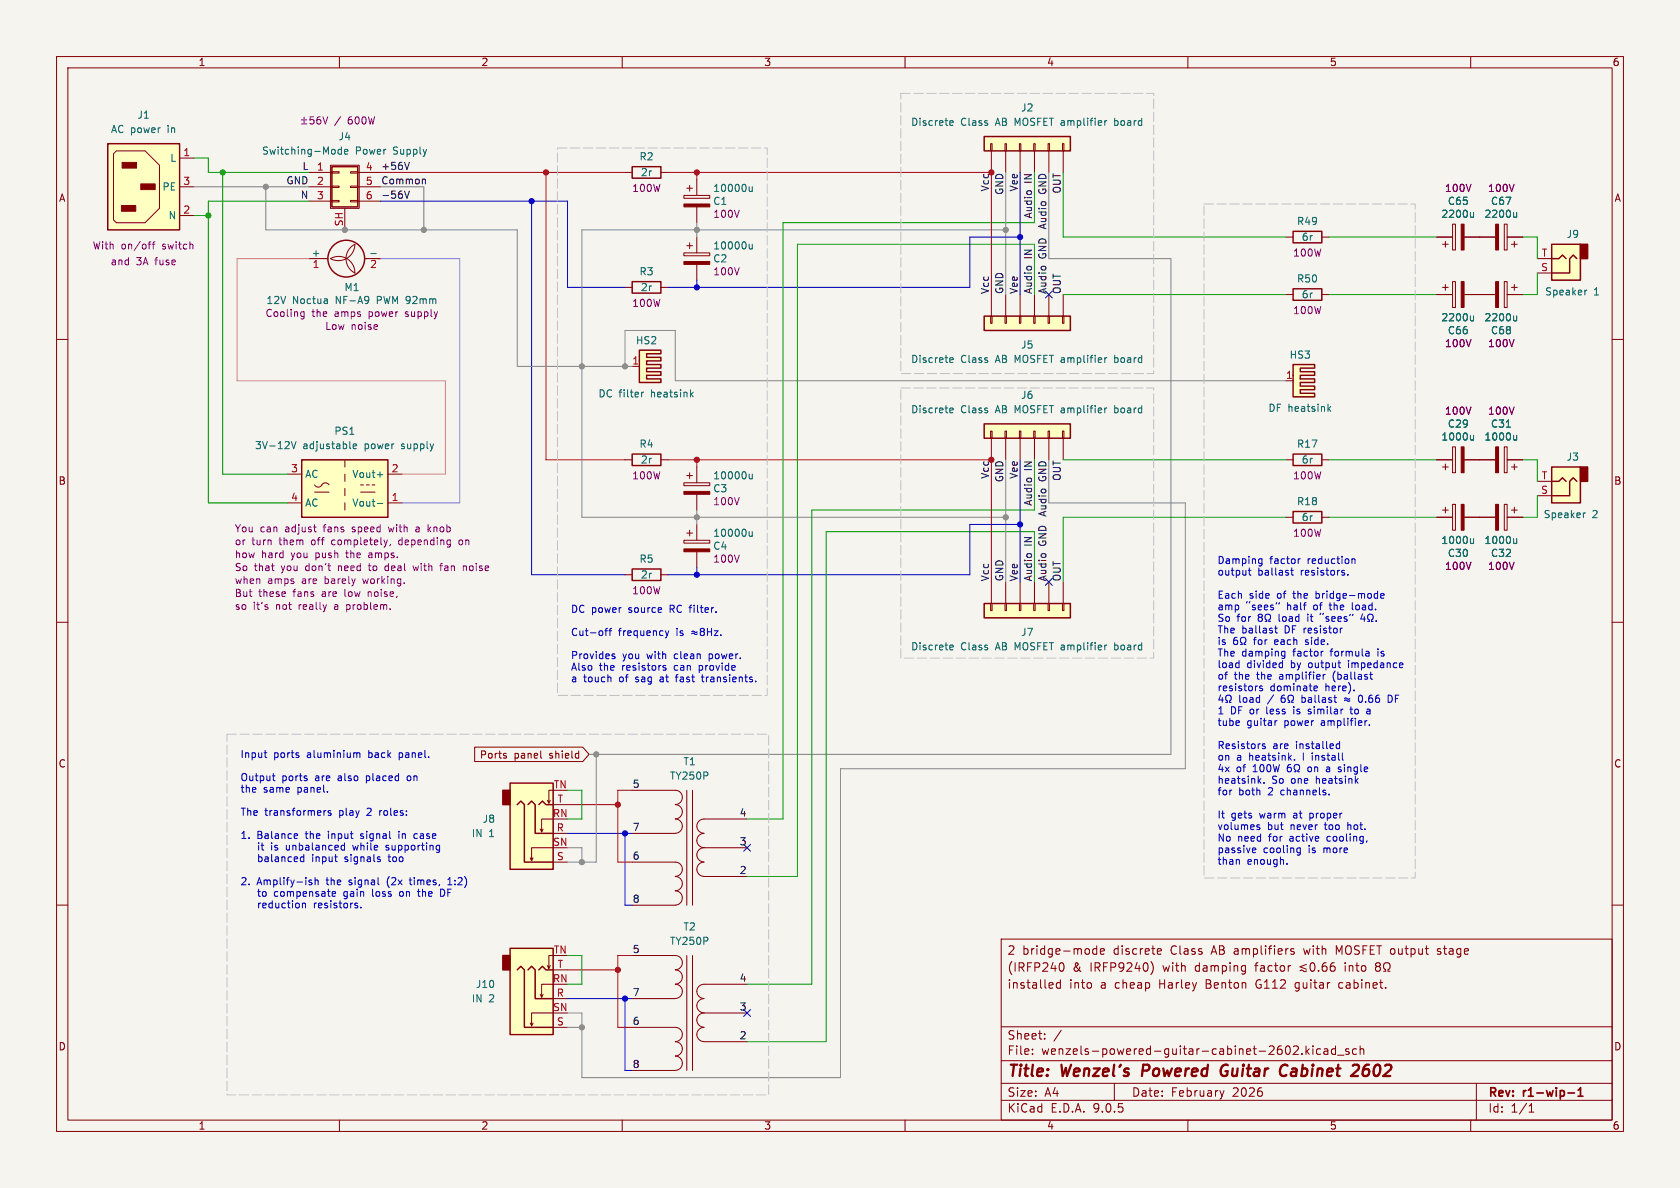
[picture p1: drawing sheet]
<svg xmlns="http://www.w3.org/2000/svg" width="297mm" height="210mm" viewBox="0 0 297 210" stroke-linecap="round" stroke-linejoin="round" font-family="sans-serif">
<path d="M0 0h297v210h-297z" fill="#f5f4ef" stroke="#f5f4ef" stroke-width=".18"/>
<g fill="none" stroke="#840000" stroke-width=".18">
<path d="M10 10h277v190h-277zM12 12h273v186h-273zM60 10v2M110 10v2M160 10v2M210 10v2M260 10v2M10 60h2M285 60h2M10 110h2M285 110h2M10 160h2"/>
<path d="M177 166h108v32h-108zM187.5 173.2v1.5M187.5 173.8l-.5-.1-.3 .3v.4l.2 .2h.6M187.5 170.3l.1-.1a.81 .81 0 0 1 .6 .6 .81 .81 0 0 1-.3 .8h-.4M193.9 167.2v1.5M193.9 167.8l-.4-.1-.3 .3v.4l.1 .2h.6M194.5 168.2l.7-.1v-.3l-.5-.1-.2 .2 .1 .7h.6M203.5 170a1.72 1.72 0 0 1 0 2.3M204.8 167.7l.4 .1 .1 .3-.7 .1M205.2 168.6l-.4 .1M228.7 167.8l-.3-.1-.2 .2v.2l.5 .2v.3h-.5M229 173.8v.8"/>
<path d="M229.8 171.6l.3-.1 .6 .3 .3-.2M231 170.5l-1.2 .4 1.2 .4M231.7 170.3l.3-.1a.81 .81 0 0 1 .5 .6 .81 .81 0 0 1-.3 .8l-.1 .1a.81 .81 0 0 1-.4-1.4zM233.1 171.6v.1M234.5 170.2a.59 .59 0 0 0-.8 .6v.6l.2 .2 .4 .1 .2-.1 .1-.5-.1-.3h-.5l-.3 .3M235.9 170.2a.59 .59 0 0 0-.7 .6v.6l.1 .2 .4 .1 .3-.1v-.5l-.1-.3h-.4l-.3 .3M236.7 168.3l-.5-1.1v1.5M237 173.7l-.3 .3v.4l.3 .3M237.8 170.2v.1M237.8 170.7v1M243.5 170.8l-.3-.2 .3-.4 .4 .1 .1 .2-.3 .3M243.5 170.8l-.3 .3v.5l.3 .1 .4-.1 .1-.2v-.4l-.3-.2"/>
<path d="M243.5 170.8h.2M244.6 171.7h.4v-.3a.64 .64 0 0 1-.4-.9 .64 .64 0 0 1 .9-.2 .69 .69 0 0 1-.1 1.1v.3h.3M254.1 168.6l.4 .1M254.5 167.7l-.3 .1-.1 .1 .1 .2 .3 .1M285 160h2M60 198v2M110 198v2M160 198v2M177 194.5h108M177 191.5h108M177 187.5h108M177 181.5h108"/>
<path d="M182.5 186.3v.1M182.5 185.5v.1M184.7 183.6v.1M184.7 182.8v.1M187.6 182.1l-1.3 2M197 191.5v3M210 198v2M216.4 192.8l-.4 1M228.6 186.4h.9M229.5 185v.5M230.2 186.3v.1M230.9 184.9v1.5"/>
<path d="M231 185.8l.5 .6M231.5 185.4l-.6 .6M232.1 184.9v.1M232.1 185.4v1M233.5 185.5l-.5-.1-.3 .3v.4l.2 .2h.6M234.1 185.5h.6v.9M234.7 185.8h-.5a.29 .29 0 0 0-.2 .3 .29 .29 0 0 0 .2 .3l.5-.1M236.1 185.5l-.4-.1-.3 .3v.4l.1 .2h.6M236.1 184.9v1.5M236.5 186.5h1.1M238.5 185.5l-.4-.1-.2 .2 .1 .2 .5 .2v.3h-.6M239.8 185.5l-.4-.1-.3 .3v.4l.1 .2h.6"/>
<path d="M240.5 185.5l.2-.1 .3 .1 .1 .9M240.5 184.9v1.5M260 198v2M261 191.5v6.5M270.3 196.6h.9M270.5 195.5h-.2M270.7 195.1v1.5"/>
</g>
<path d="M277.2 193.2h1.1M279 193.8h.8M279 192.7l.4-.4v1.5" fill="none" stroke="#840000" stroke-width=".3"/>
<g fill="none" stroke="#840000" stroke-width=".4">
<path d="M187.6 188.2l.3 2 .5-1.4 .2 1.4 .8-2M189.9 189.5l.9-.1v-.4l-.2-.1-.6 .1-.2 .9 .3 .3 .5-.1M191.7 189.1a.49 .49 0 0 1 .9 .1l-.2 1M191.8 188.9l-.2 1.3M193.4 188.9h1l-1.2 1.3h1.1M195 189.5l1-.1-.1-.4-.1-.1-.6 .1-.2 .9 .2 .3 .6-.1M197 188.2l-.2 1.7 .2 .3M198.1 188.2l-.2 .4M199.6 189a.49 .49 0 0 0-.8 .3v.1l.7 .2v.3l-.3 .3-.6-.1M202.1 188.2l-.2 2M216.6 189.4h.4M216.9 188.2a1.13 1.13 0 0 0-1 .7 1.13 1.13 0 0 0 .2 1.2l.2 .1 .5-.1"/>
<path d="M226.8 188.3a.67 .67 0 0 1 .8 .1M227.4 190l-.6 .2M240.1 188.3l.2 .3-.2 .5M241.4 188.3a1.61 1.61 0 0 0-.4 1.8l.6 .1M241.7 189a.66 .66 0 0 0-.8 .4"/>
</g>
<path d="M90.2 167.6h7.6v15.3h-7.6z" fill="#ffffc2"/>
<path d="M88.9 168.9h1.3v2.6h-1.3z" fill="#840000" stroke="#840000" stroke-width=".25"/>
<path d="M228.6 51.1h5.1v2h-5.1zM228.6 90.4h5.1v2.1h-5.1zM90.2 167.6h7.6v15.3h-7.6zM91.4 171.5l.7-.7 .6 .7v10.1h5.1M93.3 171.5l.7-.7 .6 .7v5h3.2M95.2 171.5l.7-.7 .6 .7h1.3" fill="none" stroke="#840000" stroke-width=".25"/>
<g fill="none" stroke="#840000" stroke-width=".18">
<path d="M227.3 52.1h1.3M233.7 52.1h1.2M227.3 91.4h1.3M233.7 91.4h1.2M96 175.8l-.2 .5M97.3 170.7l-.3 .5M97.8 179.1h-3.8v2.3l-.3-.6M97.8 174h-2v2.3l-.3-.5M97.8 168.9h-.8v2.3l-.2-.5M97.8 176.5h2.5M97.8 171.5h2.5M94.2 180.8l-.2 .6"/>
<path d="M97.8 181.6h2.5"/>
</g>
<path d="M58.7 29.5h4.5v7.1h-4.5z" fill="#ffffc2"/>
<g fill="none" stroke="#840000" stroke-width=".18">
<path d="M54.6 30.5h4.1M54.6 33h4.1M54.6 35.6h4.1M58.4 29.2h5.1v7.6h-5.1zM58.7 30.4h1.2v.2h-1.2zM58.7 32.9h1.2v.2h-1.2zM58.7 35.4h1.2v.3h-1.2zM61 36.8v3.8M62 30.4h1.2v.2h-1.2zM62 32.9h1.2v.2h-1.2zM62 35.4h1.2v.3h-1.2zM63.2 30.5h4.1"/>
<path d="M63.2 33h4.1M63.2 35.6h4.1M254 91.4h2.8M255 90.2h1M255.5 89.7v1M256.8 89.2h.5v4.5h-.5zM258.8 91.4h5.6M265.9 89.2h.5v4.5h-.5zM266.4 91.4h2.8M267.2 90.2h1M267.7 89.7v1"/>
</g>
<path d="M58.7 29.5h4.5v7.1h-4.5z" fill="none" stroke="#840000" stroke-width=".25"/>
<path d="M60.4 26v1.2M60.4 26.5l-.4-.1-.2 .2 .1 .6h.5M60.9 26.8l.6-.1-.1-.2-.3-.1-.2 .2 .1 .6h.4M260.5 96l-.2 .1-.3-.1M260.5 95.2v.9M268.1 95.2v.9M268.1 96l-.2 .1-.3-.1" fill="none" stroke="#006464" stroke-width=".18"/>
<path d="M53.3 21.2h.9M53.3 21.9h.9M53.8 20.7v1M55.5 20.6h-.6l-.1 .7 .2-.2 .4 .1 .1 .2v.4l-.2 .1-.5-.1M56.6 20.6l-.4 .1a.86 .86 0 0 0 0 1.2l.5-.1v-.4l-.2-.3-.4 .1-.1 .2M57.1 20.6l.4 1.3 .4-1.3M62.2 20.6l-.4 .1a.86 .86 0 0 0 0 1.2l.4-.1 .1-.4-.3-.3-.3 .1-.1 .2M63 20.7l.1-.1a.68 .68 0 0 1 .4 .7 .68 .68 0 0 1-.4 .6 .84 .84 0 0 1-.1-1.2zM64.1 20.8l.2-.2a.68 .68 0 0 1 .4 .7 .68 .68 0 0 1-.4 .6l-.2-.1-.1-.4zM65.1 20.6l.3 1.3 .3-.9 .2 .9 .3-1.3" fill="none" stroke="#840084" stroke-width=".18"/>
<g fill="#840000" stroke="#840000" stroke-width=".18">
<path d="M264.4 89.2h.5v4.5h-.5z"/>
<path d="M258.3 89.2h.5v4.5h-.5z"/>
</g>
<path d="M174 24.1h15.2v2.6h-15.2z" fill="#ffffc2"/>
<path d="M174 24.1h15.2v2.6h-15.2z" fill="none" stroke="#840000" stroke-width=".25"/>
<path d="M175.1 25.4h.3v1.3h-.3zM175.3 26.7v3.8M177.7 25.4h.2v1.3h-.2zM177.8 26.7v3.8M180.2 25.4h.3v1.3h-.3zM180.3 26.7v3.8M182.8 25.4h.2v1.3h-.2zM182.9 26.7v3.8M185.3 25.4h.2v1.3h-.2zM185.4 26.7v3.8M187.8 25.4h.3v1.3h-.3zM188 26.7v3.8" fill="none" stroke="#840000" stroke-width=".18"/>
<path d="M168 22.1h.5M168 21.4l.3-.1 .2 .3-.6 .1M195.7 21.3l-.4 .3M197.1 20.9v1.3M197.1 22.1l.1 .1M197.2 21.3l-.1 .1" fill="none" stroke="#006464" stroke-width=".18"/>
<path d="M90.2 138.4h7.6v15.3h-7.6z" fill="#ffffc2"/>
<path d="M88.9 139.7h1.3v2.5h-1.3z" fill="#840000" stroke="#840000" stroke-width=".25"/>
<path d="M90.2 138.4h7.6v15.3h-7.6zM91.4 142.2l.7-.6 .6 .6v10.2h5.1M93.3 142.2l.7-.6 .6 .6v5.1h3.2M95.2 142.2l.7-.6 .6 .6h1.3" fill="none" stroke="#840000" stroke-width=".25"/>
<g fill="none" stroke="#840000" stroke-width=".18">
<path d="M120.9 95.5h4.6v.5h-4.6zM121.4 94.2h1M121.9 93.7v1M123.2 92.7v2.8M123.2 97.5v2.8M97.8 139.7h-.8v2.3l-.2-.5M111.8 139.7h7.6a1.25 1.25 0 0 1 1.2 1.3 1.25 1.25 0 0 1-1.2 1.2 1.27 1.27 0 0 1 1.2 1.3 1.27 1.27 0 0 1-1.2 1.3M121.4 139.7v20.3M122.4 139.7v20.3M94.2 151.6l-.2 .5M96 146.6l-.2 .5M97.3 141.5l-.3 .5"/>
<path d="M97.8 149.9h-3.8v2.2l-.3-.5M97.8 144.8h-2v2.3l-.3-.5M97.8 152.4h2.5M97.8 147.3h2.5M97.8 142.2h2.5M111.8 152.4h7.6a1.25 1.25 0 0 1 1.2 1.3 1.25 1.25 0 0 1-1.2 1.2M119.4 144.8a1.25 1.25 0 0 1 1.2 1.2 1.25 1.25 0 0 1-1.2 1.3h-7.6M119.4 154.9a1.25 1.25 0 0 1 1.2 1.3 1.25 1.25 0 0 1-1.2 1.3 1.27 1.27 0 0 1 1.2 1.2 1.27 1.27 0 0 1-1.2 1.3M124.5 154.9h7.6M132.1 144.8h-7.6a1.26 1.26 0 0 0-1.3 1.2 1.26 1.26 0 0 0 1.3 1.3 1.27 1.27 0 0 0-1.3 1.3 1.27 1.27 0 0 0 1.3 1.2M132.1 149.9h-7.6a1.26 1.26 0 0 0-1.3 1.2 1.26 1.26 0 0 0 1.3 1.3 1.27 1.27 0 0 0-1.3 1.3 1.27 1.27 0 0 0 1.3 1.2M111.8 160h7.6"/>
</g>
<path d="M120.9 97h4.6v.5h-4.6z" fill="#840000" stroke="#840000" stroke-width=".18"/>
<path d="M132.4 94l.1 .8h.3l.2-.1M133 94v.8" fill="none" stroke="#006464" stroke-width=".18"/>
<path d="M274.3 43.2h5.1v6.3h-5.1z" fill="#ffffc2"/>
<path d="M279.4 43.2h1.3v2.5h-1.3z" fill="#840000" stroke="#840000" stroke-width=".25"/>
<path d="M111.8 29.5h5v2h-5zM111.8 49.8h5v2h-5zM274.3 43.2h5.1v6.3h-5.1zM274.3 45.7h1.3l.6-.6 .7 .6M278.8 45.7l-.7-.6-.6 .6v2.6h-3.2M111.8 80.3h5v2h-5zM111.8 100.6h5v2h-5z" fill="none" stroke="#840000" stroke-width=".25"/>
<g fill="none" stroke="#840000" stroke-width=".18">
<path d="M110.5 30.5h1.3M116.8 30.5h1.3M120.9 34.5h4.6v.6h-4.6zM121.4 33.3h1M121.9 32.8v1M123.2 31.8v2.7M123.2 36.6v2.8M110.5 50.8h1.3M116.8 50.8h1.3M120.9 44.7h4.6v.5h-4.6zM121.4 43.4h1M121.9 42.9v1"/>
<path d="M123.2 41.9v2.8M123.2 46.7v2.8M271.8 48.3h2.5M271.8 45.7h2.5M110.5 81.3h1.3M116.8 81.3h1.3M120.9 85.3h4.6v.6h-4.6zM121.4 84.1h1M121.9 83.6v1M123.2 82.6v2.7M123.2 87.4v2.8M110.5 101.6h1.3"/>
<path d="M116.8 101.6h1.3M111.8 168.9h7.6a1.25 1.25 0 0 1 1.2 1.3 1.25 1.25 0 0 1-1.2 1.2 1.27 1.27 0 0 1 1.2 1.3 1.27 1.27 0 0 1-1.2 1.3M119.4 174a1.25 1.25 0 0 1 1.2 1.2 1.25 1.25 0 0 1-1.2 1.3h-7.6M121.4 168.9v20.3M122.4 168.9v20.3M132.1 174h-7.6a1.26 1.26 0 0 0-1.3 1.3 1.26 1.26 0 0 0 1.3 1.2 1.27 1.27 0 0 0-1.3 1.3 1.27 1.27 0 0 0 1.3 1.3M132.1 179.1h-7.6a1.26 1.26 0 0 0-1.3 1.2 1.26 1.26 0 0 0 1.3 1.3 1.27 1.27 0 0 0-1.3 1.3 1.27 1.27 0 0 0 1.3 1.2M111.8 181.6h7.6a1.25 1.25 0 0 1 1.2 1.3 1.25 1.25 0 0 1-1.2 1.2M111.8 189.2h7.6M119.4 184.2a1.25 1.25 0 0 1 1.2 1.2 1.25 1.25 0 0 1-1.2 1.3M119.4 186.7a1.25 1.25 0 0 1 1.2 1.2 1.25 1.25 0 0 1-1.2 1.3M124.5 184.2h7.6"/>
</g>
<path d="M132.4 33l.1 .8 .3 .1 .2-.2M133 33v.9M132.4 43.2l.1 .8h.3l.2-.1M133 43.2v.8M280.5 51.3l-.3 .1M132.4 83.8l.1 .8 .3 .1 .2-.2M133 83.8v.9" fill="none" stroke="#006464" stroke-width=".18"/>
<g fill="#840000" stroke="#840000" stroke-width=".18">
<path d="M120.9 46.2h4.6v.5h-4.6z"/>
<path d="M120.9 36.1h4.6v.5h-4.6z"/>
<path d="M120.9 86.9h4.6v.5h-4.6z"/>
</g>
<g fill="#ffffc2">
<path d="M113 61.9h3.8v.6h-2.5v.7h2.5v.6h-2.5v.6l-1.3-.6z"/>
<path d="M113 63.8l1.3 .6h2.5v.7h-2.5v.6h2.5v.6h-2.5v.7h2.5v.6h-3.8z"/>
</g>
<path d="M113 61.9h3.8v.6h-2.5v.7h2.5v.6h-2.5v.6h2.5v.7h-2.5v.6h2.5v.6h-2.5v.7h2.5v.6h-3.8z" fill="none" stroke="#840000" stroke-width=".25"/>
<path d="M111.8 64.8h1.2" fill="none" stroke="#840000" stroke-width=".18"/>
<path d="M113.4 69.3v.9M113.8 69.3l-.4 .3M122.2 69.7l.4 .5M122.6 69.3l-.5 .5" fill="none" stroke="#006464" stroke-width=".18"/>
<path d="M174 55.9h15.2v2.5h-15.2z" fill="#ffffc2"/>
<path d="M174 55.9h15.2v2.5h-15.2z" fill="none" stroke="#840000" stroke-width=".25"/>
<g fill="none" stroke="#840000" stroke-width=".18">
<path d="M265.9 39.6h.5v4.6h-.5zM175.1 55.9h.3v1.3h-.3zM175.3 52.1v3.8M177.7 55.9h.2v1.3h-.2zM177.8 52.1v3.8M180.2 55.9h.3v1.3h-.3zM180.3 52.1v3.8M182.8 55.9h.2v1.3h-.2zM182.9 52.1v3.8M185.3 55.9h.2v1.3h-.2zM185.4 52.1v3.8M187.8 55.9h.3v1.3h-.3z"/>
<path d="M188 52.1v3.8M254 52.1h2.8M255 50.8h1M255.5 50.3v1M256.8 49.8h.5v4.6h-.5zM258.8 52.1h5.6M261.6 41.9h2.8M265.9 49.8h.5v4.6h-.5zM266.4 52.1h2.8M266.4 41.9h2.8M267.2 50.8h1M267.2 43.2h1"/>
<path d="M267.7 42.7v1M267.7 50.3v1"/>
</g>
<path d="M268.1 37.6v.8M268.1 38.3l-.2 .1h-.3M260.5 56.6l-.2 .1h-.3M260.5 55.9v.8M268.1 55.9v.8M268.1 56.6l-.2 .1h-.3M168 64h.5M168 63.3l.3-.1 .2 .3-.6 .2M195.7 63.2l-.4 .3M197.1 62.8v1.3M197.1 64l.1 .1M197.2 63.2l-.1 .1" fill="none" stroke="#006464" stroke-width=".18"/>
<g fill="#840000" stroke="#840000" stroke-width=".18">
<path d="M264.4 49.8h.5v4.6h-.5z"/>
<path d="M258.3 49.8h.5v4.6h-.5z"/>
<path d="M264.4 39.6h.5v4.6h-.5z"/>
</g>
<path d="M274.3 82.6h5.1v6.3h-5.1z" fill="#ffffc2"/>
<path d="M279.4 82.6h1.3v2.5h-1.3z" fill="#840000" stroke="#840000" stroke-width=".25"/>
<path d="M274.3 82.6h5.1v6.3h-5.1zM274.3 85.1h1.3l.6-.6 .7 .6M278.8 85.1l-.7-.6-.6 .6v2.5h-3.2" fill="none" stroke="#840000" stroke-width=".25"/>
<path d="M256.8 79h.5v4.6h-.5zM265.9 79h.5v4.6h-.5zM254 81.3h2.8M255 82.6h1M255.5 82v1.1M258.8 81.3h5.6M266.4 81.3h2.8M267.2 82.6h1M267.7 82v1.1M271.8 87.6h2.5M271.8 85.1h2.5" fill="none" stroke="#840000" stroke-width=".18"/>
<path d="M260.5 76.9v.9M260.5 77.7l-.2 .1-.3-.1M266.3 75.5h.7M268.1 77.7l-.2 .1-.3-.1M268.1 76.9v.9M280.3 90.7l-.3 .1" fill="none" stroke="#006464" stroke-width=".18"/>
<g fill="#840000" stroke="#840000" stroke-width=".18">
<path d="M258.3 79h.5v4.6h-.5z"/>
<path d="M264.4 79h.5v4.6h-.5z"/>
</g>
<g fill="#ffffc2">
<path d="M19 25.4h12.7v15.2h-12.7z"/>
<path d="M20.1 27.2l.5-.5h5.1l2.5 2.5v7.6l-2.5 2.6h-5.1l-.5-.5z"/>
</g>
<g fill="none" stroke="#840000" stroke-width=".25">
<path d="M19 25.4h12.7v15.2h-12.7z"/>
<circle cx="61.2" cy="45.7" r="3.3"/>
</g>
<path d="M20.1 27.2l.5-.5h5.1l2.5 2.5v7.6l-2.5 2.6h-5.1l-.5-.5zM31.7 27.9h2.6M31.7 33h2.6M31.7 38.1h2.6M256.8 39.6h.5v4.6h-.5zM54.6 45.7h3.4M62.7 48.3a2.86 2.86 0 0 0-4.3-2.6 2.92 2.92 0 0 0 4.3-2.5 2.84 2.84 0 0 0-1.5 2.5 2.84 2.84 0 0 0 1.5 2.6M64.5 45.7h2.8M254 41.9h2.8M255 43.2h1M255.5 42.7v1M258.8 41.9h2.8" fill="none" stroke="#840000" stroke-width=".18"/>
<g fill="#840000" stroke="#840000" stroke-width=".18">
<path d="M21.5 36.3h2.5v1h-2.5z"/>
<path d="M21.6 28.7h2.5v1h-2.5z"/>
<path d="M24.9 32.5h2.5v1h-2.5z"/>
<path d="M258.3 39.6h.5v4.6h-.5z"/>
</g>
<path d="M26.2 43.2h.5M26.7 42.7l-.3 .2M26.9 43.2h.5M27.4 42.7l-.3 .2v1.1M53.3 55.9h.5M53.3 55.2h.5M53.8 55.1v1l-.2 .2-.3 .1" fill="none" stroke="#840084" stroke-width=".18"/>
<path d="M260.5 37.6v.8M260.5 38.3l-.2 .1h-.3M57.8 52.9l.1 .8M57.9 53.6l-.1 .1M57.9 53.1l-.1 .1M65.1 52.5a1.07 1.07 0 0 1-.1 1M65.2 52.9l-.1 .2M65.6 44.8h.9" fill="none" stroke="#006464" stroke-width=".18"/>
<path d="M53.3 81.3h15.3v10.1h-15.3z" fill="#ffffc2"/>
<path d="M53.3 81.3h15.3v10.1h-15.3z" fill="none" stroke="#840000" stroke-width=".25"/>
<g fill="none" stroke="#840000" stroke-width=".18">
<path d="M50.8 83.8h2.5M50.8 88.9h2.5M55.6 85.7a.8 .8 0 0 0 .8 .4 .8 .8 0 0 0 .7-.6 .73 .73 0 0 1 1.1 .2M55.6 87h2.6M61 81.3v1.3M61 83.8v1.3M61 86.4v1.2M61 88.9v1.3M63.8 87h2.5M63.8 85.7h.5M64.8 85.7h.5M65.8 85.7h.5"/>
<path d="M68.6 83.8h2.5M68.6 88.9h2.5"/>
</g>
<path d="M51.5 78l.4 1.3 .4-1.3M62.4 78.9l.6-.1v-.3h-.4l-.2 .2 .1 .6h.5M66.7 83.9h1M66.7 89h1" fill="none" stroke="#006464" stroke-width=".18"/>
<g fill="none" stroke="#840084" stroke-width=".18">
<path d="M54.6 99.6v1.3M55.4 93.2h.5M55.8 94h.1M58.1 99.6v1.1l.3 .2M65.3 99.6v1.2M65.3 97.7l-.1 .1M65.3 98.1l-.1 .2 .1 .3M68.7 93.2l.2 .8M69 96.2l-.1 .3M70.6 95.5l-.1 .2 .1 .5M73.9 93.2h-.3M74 93.5h-.3l-.2 .2 .1 .3h.4"/>
<path d="M75.8 93.5l.4 .5M76.2 93.2l-.5 .5M78.2 99.6l-.3 .2v1.1M81.5 95.5h-.3l-.1 .2 .1 .5 .3 .1M45 106.5v.1M45 106.9v.8M45.4 106.9h.5M45.6 106.5v1l.3 .2M46.4 106.5l-.2 .2M47.3 106.9h-.3l-.2 .2 .1 .1 .4 .2v.3h-.5M54.6 100.1l-.3-.1-.3 .3 .2 .5h.4M55.2 100.1l.2-.1 .4 .1v.5l-.1 .2-.3 .1-.2-.1z"/>
<path d="M56.4 100.1l.2-.1 .3 .1v.8M56.4 100v.9M58 100h.4M61.3 106.9v1.3M61.3 107.7h.1M61.4 106.9h-.1M65.1 100h.5M65.1 104.6v.8M65.3 104.6l-.2 .1M68.5 100l-.3 .1-.1 .2v.5l.4 .1M73 100l.3 .9 .2-.6 .2 .6M77.7 100h.5"/>
<path d="M82.1 100l.4 .2v.7"/>
</g>
<path d="M174 74.9h15.2v2.6h-15.2z" fill="#ffffc2"/>
<path d="M228.6 40.9h5.1v2h-5.1zM174 74.9h15.2v2.6h-15.2z" fill="none" stroke="#840000" stroke-width=".25"/>
<g fill="none" stroke="#840000" stroke-width=".18">
<path d="M227.3 41.9h1.3M233.7 41.9h1.2M175.1 76.2h.3v1.3h-.3zM175.3 77.5v3.8M177.7 76.2h.2v1.3h-.2zM177.8 77.5v3.8M180.2 76.2h.3v1.3h-.3zM180.3 77.5v3.8M182.8 76.2h.2v1.3h-.2zM182.9 77.5v3.8M185.3 76.2h.2v1.3h-.2zM185.4 77.5v3.8"/>
<path d="M187.8 76.2h.3v1.3h-.3zM188 77.5v3.8"/>
</g>
<path d="M168 72.9h.5M168 72.2l.3-.1 .2 .3-.6 .1M195.7 72.1l-.4 .3M197.1 71.7v1.3M197.1 72.9l.1 .1M197.2 72.1l-.1 .1" fill="none" stroke="#006464" stroke-width=".18"/>
<path d="M174 106.7h15.2v2.5h-15.2z" fill="#ffffc2"/>
<path d="M228.6 80.3h5.1v2h-5.1zM174 106.7h15.2v2.5h-15.2z" fill="none" stroke="#840000" stroke-width=".25"/>
<g fill="none" stroke="#840000" stroke-width=".18">
<path d="M227.3 81.3h1.3M233.7 81.3h1.2M175.1 106.7h.3v1.3h-.3zM175.3 102.9v3.8M177.7 106.7h.2v1.3h-.2zM177.8 102.9v3.8M180.2 106.7h.3v1.3h-.3zM180.3 102.9v3.8M182.8 106.7h.2v1.3h-.2zM182.9 102.9v3.8M185.3 106.7h.2v1.3h-.2zM185.4 102.9v3.8"/>
<path d="M187.8 106.7h.3v1.3h-.3zM188 102.9v3.8"/>
</g>
<path d="M168 114.8h.5M168 114.1l.3-.1 .2 .3-.6 .2M195.7 114l-.4 .3M197.1 113.6v1.3M197.1 114.8l.1 .1M197.2 114l-.1 .1" fill="none" stroke="#006464" stroke-width=".18"/>
<g fill="#ffffc2">
<path d="M228.6 64.4h3.8v.7h-2.5v.6h2.5v.6h-2.5v.7l-1.3-.7z"/>
<path d="M228.6 66.3l1.3 .7h2.5v.6h-2.5v.6h2.5v.7h-2.5v.6h2.5v.7h-3.8z"/>
</g>
<path d="M228.6 64.4h3.8v.7h-2.5v.6h2.5v.6h-2.5v.7h2.5v.6h-2.5v.6h2.5v.7h-2.5v.6h2.5v.7h-3.8z" fill="none" stroke="#840000" stroke-width=".25"/>
<g fill="none" stroke="#840000" stroke-width=".18">
<path d="M254 41.9h2.8M254 52.1h2.8M258.8 41.9h5.6M258.8 52.1h5.6M266.4 41.9h2.8M266.4 52.1h2.8M227.3 67.3h1.3M254 91.4h2.8M254 81.3h2.8M258.8 91.4h5.6M258.8 81.3h5.6M266.4 91.4h2.8"/>
<path d="M266.4 81.3h2.8M83.9 132.1h19.1l1.1 1.3-1.1 1.2h-19.1zM89.4 133.6l.1 .2-.1 .2M89.4 133.2h.1M95.7 134h.1"/>
</g>
<g fill="none" stroke="#006464" stroke-width=".18">
<path d="M260.5 37.6v.8M260.5 38.3l-.2 .1h-.3M268.1 37.6v.8M268.1 38.3l-.2 .1h-.3M260.5 55.9v.8M260.5 56.6l-.2 .1h-.3M268.1 55.9v.8M268.1 56.6l-.2 .1h-.3M234.9 72.2l.4 .5M235.3 71.9l-.5 .5M260.5 76.9v.9M260.5 77.7l-.2 .1-.3-.1"/>
<path d="M266.3 75.5h.7M268.1 76.9v.9M268.1 77.7l-.2 .1-.3-.1M260.5 95.2v.9M260.5 96l-.2 .1-.3-.1M268.1 96l-.2 .1-.3-.1M268.1 95.2v.9"/>
</g>
<path d="M71.5 33.8l.4 1.2 .5-1.2M72.4 28.7l-.5 1.3M74.8 31.7l.4 .1v.7" fill="none" stroke="#0f0f0f" stroke-width=".18"/>
<g fill="none" stroke="#009600" stroke-width=".18">
<path d="M34.3 27.9h2.5v2.6h17.8M34.3 38.1h2.5M39.4 30.5v53.3h11.4M54.6 35.6h-17.8v53.3h14M182.9 30.5v8.9h-44.5v105.4h-6.3M188 30.5v11.4h39.3M182.9 52.1v-8.9h-41.9v111.7h-8.9M188 52.1h39.3M234.9 52.1h19.1M234.9 41.9h19.1M269.2 41.9h2.6v3.8M271.8 48.3v3.8h-2.6"/>
<path d="M182.9 81.3v8.9h-39.4v83.8h-11.4M188 81.3h39.3M227.3 91.4h-39.3v11.5M234.9 81.3h19.1M234.9 91.4h19.1M269.2 81.3h2.6v3.8M271.8 87.6v3.8h-2.6M182.9 102.9v-8.9h-36.9v90.2h-13.9M100.3 139.7h2.6v5.1h-2.6M100.3 168.9h2.6v5.1h-2.6"/>
</g>
<g fill="none" stroke="#848484" stroke-width=".18">
<path d="M34.3 33h20.3M47 33v7.6h44.4v24.2h20.4M67.3 33h7.6v7.6M123.2 39.4v2.5M177.8 30.5v21.6M185.4 30.5v15.2h21.6v87.7h-102.9M177.8 40.6h-74.9v50.8h74.9M110.5 64.8v-6.4h8.9v8.9h107.9M123.2 90.2v2.5M177.8 81.3v21.6M185.4 81.3v7.6h24.1v47h-60.9v54.6h-45.7v-11.4h-2.6M105.4 133.4v19h-5.1"/>
<path d="M100.3 149.9h2.6v2.5M100.3 181.6h2.6"/>
</g>
<path d="M67.3 45.7h14v43.2h-10.2" fill="none" stroke="#8080ff" stroke-width=".18"/>
<path d="M54.6 45.7h-12.7v21.6h36.8v16.5h-7.6" fill="none" stroke="#ff8080" stroke-width=".18"/>
<path d="M67.3 30.5h43.2M96.5 30.5v50.8h14M118.1 30.5h57.2v21.6M123.2 30.5v1.3M118.1 81.3h57.2v21.6M123.2 81.3v1.3M111.8 139.7h-2.6v12.7h2.6M100.3 142.2h8.9M100.3 171.5h8.9M111.8 168.9h-2.6v12.7h2.6" fill="none" stroke="#c20000" stroke-width=".18"/>
<g fill="none" stroke="#0000c2" stroke-width=".18">
<path d="M67.3 35.6h33v15.2h10.2M94 35.6v66h16.5M180.3 30.5v21.6M123.2 49.5v1.3M180.3 41.9h-8.9v8.9h-53.3M180.3 92.7h-8.9v8.9h-53.3M180.3 81.3v21.6M222.6 99.6h.5M222.6 98.8h.5M223.1 98.8v1l-.1 .2h-.3M229.9 98.8l-.4 .2M239 98.9l.2-.1h.3v.8"/>
<path d="M106.9 111.5h.5M107.4 111.1l-.3 .2v1M107.7 111.5h.4M108 119.7v.8M108.1 111.1l-.3 .2v1M108.3 116l.4 .1v.2l-.1 .1h-.4M108.3 115.7h.4M117.3 118l.4 .1 .1 .2-.2 .2-.4-.1M117.3 117.7h.4M117.6 111.5l.3 .8M117.9 112.3l-.3 .5M118.2 111.5l-.3 .8"/>
<path d="M119.4 119.7h.5M119.6 119.4v1.1M122.3 112l.2-.1 .5 .3 .3-.2M122.3 111.7l.2-.1 .5 .2 .3-.1M123.2 100.3v1.3M124 111.6l-.2-.2 .2-.3h.3l.2 .2-.2 .3M124 111.6l-.2 .3 .1 .3 .1 .1h.4l.1-.2v-.2l-.2-.3M124 111.6h.3M124.2 119.3v1l.3 .2M125.1 111.1v1.2M125.1 111.7h.7M125.8 111.1v1.2"/>
<path d="M126.3 111.5h.6l-.6 .8h.6M127.4 112.2v.1M218.3 112.8a.99 .99 0 0 0-.1 1.1h.5l.1-.5-.2-.2h-.4l-.1 .2M218.9 117.2h.1M219 116.8v1.2M219 118h-.1M219.4 112.8a.6 .6 0 0 0 .2 .9v.2h-.3M220.2 112.8a.6 .6 0 0 1-.2 .9v.2h.3M220.9 100.4v1.1l.3 .2M221.9 107h-.3l-.2 .1 .1 .2 .4 .1v.3h-.5M222.4 107.4l.6-.1v-.3h-.4l-.2 .1 .1 .6h.5M222.7 109.1l-.3-.2 .3-.3h.2l.3 .2-.3 .3"/>
<path d="M222.7 109.1l-.3 .3 .1 .3 .2 .1h.3l.2-.2v-.2l-.3-.3M222.7 109.1h.2M223.5 107.4l.6-.1v-.3h-.4l-.2 .1 .1 .6h.5M223.6 109.8h.3v-.2a.54 .54 0 0 1-.2-.7 .54 .54 0 0 1 .7-.3 .58 .58 0 0 1-.1 1v.2h.3M225.1 107h-.3l-.2 .1 .1 .2 .4 .1v.3h-.5M225.3 111h.5M225.5 110.6v1.1l.3 .2M226.7 116.8v1.2M226.7 118h-.3M226.8 115.1l.4 .1M227.2 115.1v1.1l-.2 .1-.3 .1M227.2 115.9l-.4 .1"/>
<path d="M228.2 100.8h.5M228.4 100.4v1.1l.3 .2M233.9 115.1l-.2 .1M233.9 119.2v.9M234 119.3l-.1 .2M234.9 109.1l-.3-.1-.2 .2 .1 .2 .4 .1v.3h-.5M235.4 109.4l.6-.1v-.2l-.4-.1-.2 .2 .1 .6h.5M236.5 109.4l.6-.1v-.2l-.4-.1-.2 .2 .1 .6h.5M237.3 111l-.2 .1M237.7 101.3v.3M238.1 109.1l-.3-.1-.2 .2 .1 .2 .4 .1v.3h-.5M238.3 101.5v.2"/>
<path d="M238.7 108.6l-.1 .2M239.1 106.5v1.1l.1 .2M239.2 108.6l-.1 .2M240.9 108.5l-.3 .9h.8M241.2 109v.8M241.8 108.8a.6 .6 0 0 0 .3 .8v.2h-.3M242 115.2v.8M242 115.9l-.1 .1M242 115.4l-.1 .1M242.3 119.9l.3 .2M242.7 108.8a.6 .6 0 0 1-.2 .8v.2h.3M243.3 109.7v.1"/>
<path d="M244.1 105.3l.6-.1-.1-.2-.3-.1-.2 .2v.6h.5M248 117.2v.3l-.6 .1M46.7 133.1h.5M46.9 133.9h.3M48.1 137.2h.5M48.3 136.7v1.1l.3 .2M52.8 133.6v.3M54.3 137.6v.3M62.9 133.1l.2 .1M63.1 133.2l.2-.1h.3v.8M63.1 133.2v.7M72.1 137.2l-.1 .2 .1 .5"/>
<path d="M133.6 120.4v.1M215.8 122.8l-.3 .9h.8M216.1 123.3v.9M216.8 123.1a.6 .6 0 0 0 .2 .8v.3h-.3M217.6 123.1a.6 .6 0 0 1-.2 .8v.3h.3M222.6 138l.3 .5M222.9 137.6l-.5 .5M223.2 121.3h-.3l-.2 .1v.2l.5 .2v.3h-.5M223.5 138.4v.1M223.6 131.6l-.3-.1-.1 .2v.2l.4 .1v.3h-.4M225.8 127.4l-.3 .1M226.7 123a.99 .99 0 0 0-.1 1.1h.5l.1-.5-.2-.2h-.3l-.2 .2"/>
<path d="M227.8 123.1a.6 .6 0 0 0 .2 .8v.3h-.3M227.8 135.3a.99 .99 0 0 0-.1 1.1h.5l.1-.5-.2-.3-.4 .1-.1 .2M228.6 123.1a.6 .6 0 0 1-.2 .8v.3h.3M228.8 136.4h.3v-.2a.54 .54 0 0 1-.3-.8 .54 .54 0 0 1 .8-.2 .58 .58 0 0 1-.2 1v.2h.4M228.8 134.3v.1M230.4 133.1v1.3M231.3 126.1l.1 .1M231.4 125.4l-.1 .1 .1 .3M232.4 122.1h.4M232.9 121.4v.2l-.6 .1M234.7 135.6h-.2M234.7 135.9l-.2 .2 .2 .3"/>
<path d="M236.2 124.2h.1M236.6 136.4h.3M236.6 135.9l.3 .1M236.8 131.6l-.3-.1-.3 .2 .1 .6h.5M236.8 131.1v1.2M236.9 135.6h-.3M237.4 134.3l.1 .1M237.9 123.7l-.2 .2M238.8 124.9v1.1l.3 .2M241.7 127.4l-.3 .1M241.7 126.1h.5M242.1 128.1v.1"/>
<path d="M242.2 125.5v.7M242.2 125.7l-.5 .1M246 123.1l-.6-.2v1.3l.6-.2M50.6 149.4v.7l.2 .2M52.2 147.4h.4v.3l-.6 .1M52.6 148.2h-.4M53.6 151.5h.1M53.7 151v1.3M53.7 152.3h-.1M54 159.8v.7M55.1 155.6h-.3l-.2 .1 .1 .2 .4 .1v.3h-.5M55.7 155.7l.2-.1h.3v.8"/>
<path d="M55.7 155.1v1.3M57.6 143.3l-.3 .2M58.5 143.4l-.3-.1-.2 .2 .1 .2 .4 .1v.3h-.5M59.1 157.6l.2 .3-.6 .1M59.3 158.4h-.2M60.8 158.8l.2 .1M60.9 149v1.3M60.9 150.2l-.1 .1M61 152.3h.1M61 157.6l-.2 .2v.4l.2 .2M61.1 151.5l-.1 .2 .1 .2M62.4 149.4l.2 .9 .2-.6"/>
<path d="M65.9 157.2v1.1l.1 .1M68.2 149.6l.1 .2 .5 .2M68.6 151.5h.5M68.8 151v1.1l.3 .2M68.8 150.1l-.2 .2-.4-.1M70.5 147v.1M70.5 147.4v.8M70.7 157.7v.6l.2 .1h.3M72.3 155.6h.5M72.5 155.1l.1 1.2M73.7 147.4h-.4l-.1 .2v.5l.5 .1M74 157.2v1.1"/>
<path d="M74.1 158.4h.2M78.2 157.2a.66 .66 0 0 1 .4 .7 .66 .66 0 0 1-.7 .5M79.2 156.4h.7M79.2 155.5l.3-.4v1.3M100.3 147.3h11.5M110.5 147.3v12.7h1.3M219.1 152.1v.7M221.6 149.9l.4 .1v.2l-.6 .1M222 150.7h-.4M222.3 146.2l.4 .1v.2l-.1 .2-.4-.1M222.3 145.9h.4M227.5 152.7v.1"/>
<path d="M229.4 150.7h.5M229.4 150h.5M229.9 149.9v1l-.3 .3-.3-.1M235 140.4v.1M241.7 148.6l-.1 .2M63.8 160.4v.1M100.3 176.5h11.5M110.5 176.5v12.7h1.3"/>
</g>
<path d="M184.8 51.5l1.2 1.2M186 51.5l-1.2 1.2M184.8 102.3l1.2 1.2M186 102.3l-1.2 1.2M131.5 149.3l1.2 1.2M132.7 149.3l-1.2 1.2M131.5 178.5l1.2 1.2M132.7 178.5l-1.2 1.2" fill="none" stroke="#000084" stroke-width=".18"/>
<path d="M159.3 16.5h44.7v49.5h-44.7zM98.6 26.2h37v96.7h-37zM212.9 36.1h37.3v119.1h-37.3zM159.3 68.6h44.7v47.7h-44.7zM40.1 129.8h95.8v63.7h-95.8z" fill="none" stroke="#c2c2c2" stroke-width=".18" stroke-dasharray="1.7 .6"/>
<g fill="#c20000" stroke="#c20000" stroke-width=".18">
<circle cx="123.2" cy="30.5" r=".46"/>
<circle cx="96.5" cy="30.5" r=".46"/>
<circle cx="109.2" cy="142.2" r=".46"/>
<circle cx="109.2" cy="171.5" r=".46"/>
<circle cx="175.3" cy="30.5" r=".46"/>
<circle cx="175.3" cy="81.3" r=".46"/>
<circle cx="123.2" cy="81.3" r=".46"/>
</g>
<g fill="#0000c2" stroke="#0000c2" stroke-width=".18">
<circle cx="123.2" cy="50.8" r=".46"/>
<circle cx="94" cy="35.6" r=".46"/>
<circle cx="110.5" cy="147.3" r=".46"/>
<circle cx="123.2" cy="101.6" r=".46"/>
<circle cx="110.5" cy="176.5" r=".46"/>
<circle cx="180.3" cy="92.7" r=".46"/>
<circle cx="180.3" cy="41.9" r=".46"/>
</g>
<g fill="#848484" stroke="#848484" stroke-width=".18">
<circle cx="123.2" cy="91.4" r=".46"/>
<circle cx="102.9" cy="64.8" r=".46"/>
<circle cx="110.5" cy="64.8" r=".46"/>
<circle cx="74.9" cy="40.6" r=".46"/>
<circle cx="105.4" cy="133.4" r=".46"/>
<circle cx="102.9" cy="152.4" r=".46"/>
<circle cx="102.9" cy="181.6" r=".46"/>
<circle cx="177.8" cy="91.4" r=".46"/>
<circle cx="47" cy="33" r=".46"/>
<circle cx="61" cy="40.6" r=".46"/>
<circle cx="177.8" cy="40.6" r=".46"/>
<circle cx="123.2" cy="40.6" r=".46"/>
</g>
<g fill="#009600" stroke="#009600" stroke-width=".18">
<circle cx="36.8" cy="38.1" r=".46"/>
<circle cx="39.4" cy="30.5" r=".46"/>
</g>
<g font-size="2.8" fill="#840000">
<text x="178" y="190.9">Title:</text>
<text x="202.7" y="190.9">Powered</text>
<text x="217.4" y="190.9">Guitar</text>
<text x="228.7" y="190.9">Cabinet</text>
<text x="242.3" y="190.9">2602</text>
</g>
<g font-size="2.1" fill="#840000">
<text x="178" y="172">(IRFP240</text>
<text x="178" y="169">2</text>
<text x="180.7" y="169">bridge-mode</text>
<text x="189.6" y="172">&amp;</text>
<text x="192.7" y="172">IRFP9240)</text>
<text x="196.9" y="169">discrete</text>
<text x="205.8" y="172">with</text>
<text x="207.1" y="169">Class</text>
<text x="211.6" y="172">damping</text>
<text x="214.5" y="169">AB amplifiers</text>
<text x="222.4" y="172">factor</text>
<text x="231.1" y="169">with</text>
<text x="236.9" y="169">MOSFET output</text>
<text x="238.5" y="172">into</text>
<text x="255.1" y="169">stage</text>
<text x="178" y="175">installed</text>
<text x="189" y="175">into</text>
<text x="194.6" y="175">a</text>
<text x="197.3" y="175">cheap</text>
<text x="205.2" y="175">Harley</text>
<text x="213.6" y="175">Benton</text>
<text x="222.6" y="175">G112</text>
<text x="229.7" y="175">guitar</text>
<text x="237.5" y="175">cabinet.</text>
<text x="178" y="184">Sheet:</text>
<text x="178" y="186.7">File:</text>
<text x="184.1" y="186.7">wenzels-powered-guitar-cabinet-2602.kicad_sch</text>
<text x="178" y="196.9">KiCad</text>
<text x="178" y="194.1">Size:</text>
<text x="184.7" y="194.1">A4</text>
<text x="185.7" y="196.9">E.D.A.</text>
<text x="193.3" y="196.9">9.0.5</text>
<text x="200" y="194.1">Date:</text>
<text x="207" y="194.1">February</text>
<text x="218" y="194.1">2026</text>
<text x="263" y="194.3">Rev:</text>
<text x="263" y="196.9">Id:</text>
<text x="267.1" y="196.9">1/1</text>
<text x="269.4" y="194.3">r1-wip-1</text>
</g>
<g font-size="1.8" fill="#840000">
<text x="35" y="11.9">1</text>
<text x="85" y="11.9">2</text>
<text x="135" y="11.9">3</text>
<text x="185" y="11.9">4</text>
<text x="235" y="11.9">5</text>
<text x="285" y="11.9">6</text>
<text x="10.3" y="35.9">A</text>
<text x="285.3" y="35.9">A</text>
<text x="10.3" y="85.9">B</text>
<text x="285.3" y="85.9">B</text>
<text x="10.3" y="135.9">C</text>
<text x="84.7" y="134.3">Ports</text>
<text x="90.9" y="134.3">panel</text>
<text x="97.2" y="134.3">shield</text>
<text x="285.3" y="135.9">C</text>
<text x="10.3" y="185.9">D</text>
<text x="285.3" y="185.9">D</text>
<text x="35" y="199.9">1</text>
<text x="85" y="199.9">2</text>
<text x="135" y="199.9">3</text>
<text x="185" y="199.9">4</text>
<text x="235" y="199.9">5</text>
<text x="285" y="199.9">6</text>
</g>
<g font-size="1.8" fill="#006464">
<text x="19.5" y="23.7">AC power</text>
<text x="24.2" y="21.2">J1</text>
<text x="29.7" y="23.7">in</text>
<text x="161" y="22.5">Discrete</text>
<text x="169.8" y="22.5">Class</text>
<text x="176.1" y="22.5">AB MOSFET amplifier</text>
<text x="180.4" y="19.9">J2</text>
<text x="197.7" y="22.5">board</text>
<text x="30" y="28.8">L</text>
<text x="46.2" y="27.5">Switching-Mode</text>
<text x="59.8" y="25">J4</text>
<text x="62.8" y="27.5">Power</text>
<text x="69.6" y="27.5">Supply</text>
<text x="113" y="28.5">R2</text>
<text x="28.6" y="33.9">PE</text>
<text x="113.2" y="31.3">2r</text>
<text x="126" y="34.1">10000u</text>
<text x="29.7" y="39">N</text>
<text x="126" y="36.4">C1</text>
<text x="229.2" y="40">R49</text>
<text x="254.7" y="38.7">2200u</text>
<text x="255.9" y="36.4">C65</text>
<text x="262.3" y="38.7">2200u</text>
<text x="263.5" y="36.4">C67</text>
<text x="55" y="45.5">+</text>
<text x="126" y="46.6">C2</text>
<text x="126" y="44.3">10000u</text>
<text x="230" y="42.8">6r</text>
<text x="276.9" y="42.3">J9</text>
<text x="47" y="53.9">12V</text>
<text x="51.7" y="53.9">Noctua</text>
<text x="59.5" y="53.9">NF-A9</text>
<text x="60.8" y="51.7">M1</text>
<text x="66.9" y="53.9">PWM 92mm</text>
<text x="113" y="48.9">R3</text>
<text x="113.2" y="51.7">2r</text>
<text x="229.2" y="50.1">R50</text>
<text x="230" y="52.9">6r</text>
<text x="273.1" y="52.4">Speaker</text>
<text x="281.7" y="52.4">1</text>
<text x="254.7" y="57">2200u</text>
<text x="255.9" y="59.3">C66</text>
<text x="262.3" y="57">2200u</text>
<text x="263.5" y="59.3">C68</text>
<text x="112.3" y="61.1">HS2</text>
<text x="161" y="64.4">Discrete</text>
<text x="169.8" y="64.4">Class</text>
<text x="176.1" y="64.4">AB MOSFET amplifier</text>
<text x="180.4" y="61.8">J5</text>
<text x="197.7" y="64.4">board</text>
<text x="227.9" y="63.6">HS3</text>
<text x="105.7" y="70.5">DC filter</text>
<text x="115.2" y="70.5">heatsink</text>
<text x="180.4" y="70.7">J6</text>
<text x="59" y="77.1">PS1</text>
<text x="161" y="73.3">Discrete</text>
<text x="169.8" y="73.3">Class</text>
<text x="176.1" y="73.3">AB MOSFET amplifier</text>
<text x="197.7" y="73.3">board</text>
<text x="224.1" y="73">DF heatsink</text>
<text x="255.9" y="75.8">C29</text>
<text x="263.5" y="75.8">C31</text>
<text x="45" y="79.6">3V-12V</text>
<text x="53.5" y="79.6">adjustable</text>
<text x="64.6" y="79.6">power</text>
<text x="71.2" y="79.6">supply</text>
<text x="113" y="79.3">R4</text>
<text x="113.2" y="82.1">2r</text>
<text x="229.2" y="79.3">R17</text>
<text x="230" y="82.1">6r</text>
<text x="254.7" y="78.1">1000u</text>
<text x="262.3" y="78.1">1000u</text>
<text x="276.9" y="81.6">J3</text>
<text x="53.8" y="84.7">AC</text>
<text x="53.8" y="89.8">AC</text>
<text x="62.2" y="84.7">Vout+</text>
<text x="62.2" y="89.8">Vout-</text>
<text x="126" y="87.2">C3</text>
<text x="126" y="84.9">10000u</text>
<text x="229.2" y="89.5">R18</text>
<text x="126" y="95.1">10000u</text>
<text x="230" y="92.3">6r</text>
<text x="272.8" y="91.8">Speaker</text>
<text x="281.5" y="91.8">2</text>
<text x="113" y="99.7">R5</text>
<text x="126" y="97.4">C4</text>
<text x="254.7" y="96.4">1000u</text>
<text x="255.9" y="98.7">C30</text>
<text x="262.3" y="96.4">1000u</text>
<text x="263.5" y="98.7">C32</text>
<text x="113.2" y="102.5">2r</text>
<text x="180.4" y="112.6">J7</text>
<text x="161" y="115.2">Discrete</text>
<text x="169.8" y="115.2">Class</text>
<text x="176.1" y="115.2">AB MOSFET amplifier</text>
<text x="197.7" y="115.2">board</text>
<text x="120.7" y="135.5">T1</text>
<text x="118.3" y="138">TY250P</text>
<text x="83.3" y="148.2">IN</text>
<text x="85.2" y="145.6">J8</text>
<text x="86.4" y="148.2">1</text>
<text x="118.3" y="167.2">TY250P</text>
<text x="120.7" y="164.7">T2</text>
<text x="83.3" y="177.4">IN</text>
<text x="84" y="174.9">J10</text>
<text x="86.4" y="177.4">2</text>
</g>
<g font-size="1.8" fill="#840084">
<text x="59.1" y="22.2">/</text>
<text x="111.7" y="34.1">100W</text>
<text x="255.3" y="34.1">100V</text>
<text x="263" y="34.1">100V</text>
<text x="126" y="38.7">100V</text>
<text x="16.3" y="44.3">With</text>
<text x="19.5" y="47.1">and</text>
<text x="21.4" y="44.3">on/off</text>
<text x="24.1" y="47.1">3A</text>
<text x="27.5" y="47.1">fuse</text>
<text x="28.8" y="44.3">switch</text>
<text x="228.5" y="45.6">100W</text>
<text x="126" y="48.9">100V</text>
<text x="46.8" y="56.2">Cooling</text>
<text x="55.1" y="56.2">the</text>
<text x="57.4" y="58.5">Low</text>
<text x="59.3" y="56.2">amps</text>
<text x="62.1" y="58.5">noise</text>
<text x="65.5" y="56.2">power</text>
<text x="72.1" y="56.2">supply</text>
<text x="111.7" y="54.5">100W</text>
<text x="228.5" y="55.7">100W</text>
<text x="255.3" y="61.6">100V</text>
<text x="263" y="61.6">100V</text>
<text x="255.3" y="73.5">100V</text>
<text x="263" y="73.5">100V</text>
<text x="111.7" y="84.9">100W</text>
<text x="126" y="89.5">100V</text>
<text x="228.5" y="84.9">100W</text>
<text x="41.4" y="94.3">You</text>
<text x="46" y="94.3">can</text>
<text x="50.5" y="94.3">adjust</text>
<text x="57.5" y="94.3">fans</text>
<text x="62.7" y="94.3">speed</text>
<text x="69.4" y="94.3">with</text>
<text x="74.4" y="94.3">a</text>
<text x="76.7" y="94.3">knob</text>
<text x="228.5" y="95.1">100W</text>
<text x="41.4" y="96.6">or</text>
<text x="41.4" y="98.9">how</text>
<text x="41.4" y="101.2">So</text>
<text x="44.5" y="96.6">turn</text>
<text x="44.9" y="101.2">that</text>
<text x="46.2" y="98.9">hard</text>
<text x="49.5" y="96.6">them</text>
<text x="49.9" y="101.2">you</text>
<text x="51.6" y="98.9">you</text>
<text x="55.3" y="96.6">off</text>
<text x="56.1" y="98.9">push</text>
<text x="59.1" y="96.6">completely,</text>
<text x="60.2" y="101.2">need</text>
<text x="61.7" y="98.9">the</text>
<text x="65.8" y="98.9">amps.</text>
<text x="65.9" y="101.2">to</text>
<text x="68.9" y="101.2">deal</text>
<text x="71.2" y="96.6">depending</text>
<text x="74.2" y="101.2">with</text>
<text x="79.1" y="101.2">fan</text>
<text x="82" y="96.6">on</text>
<text x="83.3" y="101.2">noise</text>
<text x="126" y="99.7">100V</text>
<text x="255.3" y="100.9">100V</text>
<text x="263" y="100.9">100V</text>
<text x="41.4" y="103.4">when</text>
<text x="41.4" y="105.7">But</text>
<text x="45.7" y="105.7">these</text>
<text x="47.3" y="103.4">amps</text>
<text x="52" y="105.7">fans</text>
<text x="53.5" y="103.4">are</text>
<text x="57.2" y="105.7">are</text>
<text x="57.7" y="103.4">barely</text>
<text x="61.4" y="105.7">low</text>
<text x="64.7" y="103.4">working.</text>
<text x="65.7" y="105.7">noise,</text>
<text x="111.7" y="105.3">100W</text>
<text x="41.4" y="108">so</text>
<text x="48.9" y="108">not</text>
<text x="53.1" y="108">really</text>
<text x="59.6" y="108">a</text>
<text x="61.9" y="108">problem.</text>
</g>
<g font-size="1.8" fill="#a90000">
<text x="32.3" y="27.7">1</text>
<text x="32.3" y="32.8">3</text>
<text x="55.9" y="30.2">1</text>
<text x="55.9" y="32.8">2</text>
<text x="55.9" y="35.3">3</text>
<text x="64.6" y="30.2">4</text>
<text x="64.6" y="32.8">5</text>
<text x="64.6" y="35.3">6</text>
<text x="32.3" y="37.8">2</text>
<text x="60.7" y="40.1" transform="rotate(-90 60.7 40.1)">SH</text>
<text x="55.2" y="47.7">1</text>
<text x="65.3" y="47.7">2</text>
<text x="272.5" y="45.5">T</text>
<text x="272.3" y="48">S</text>
<text x="111.7" y="64.5">1</text>
<text x="227.3" y="67.1">1</text>
<text x="51.4" y="83.6">3</text>
<text x="69.1" y="83.6">2</text>
<text x="51.4" y="88.6">4</text>
<text x="69.1" y="88.6">1</text>
<text x="272.3" y="87.4">S</text>
<text x="272.5" y="84.8">T</text>
<text x="97.8" y="139.4">TN</text>
<text x="98.5" y="142">T</text>
<text x="97.7" y="144.5">RN</text>
<text x="97.7" y="149.6">SN</text>
<text x="98.3" y="147.1">R</text>
<text x="98.4" y="152.1">S</text>
<text x="97.7" y="173.7">RN</text>
<text x="97.8" y="168.7">TN</text>
<text x="98.5" y="171.2">T</text>
<text x="97.7" y="178.8">SN</text>
<text x="98.3" y="176.3">R</text>
<text x="98.4" y="181.4">S</text>
</g>
<g font-size="1.8" fill="#0f0f0f">
<text x="50.5" y="32.7">GND</text>
<text x="53.1" y="35.2">N</text>
<text x="53.4" y="30.1">L</text>
<text x="67.3" y="30.1">+56V</text>
<text x="67.3" y="32.7">Common</text>
<text x="67.3" y="35.2">-56V</text>
<text x="174.9" y="33.9" transform="rotate(-90 174.9 33.9)">Vcc</text>
<text x="177.5" y="34.6" transform="rotate(-90 177.5 34.6)">GND</text>
<text x="180" y="33.9" transform="rotate(-90 180 33.9)">Vee</text>
<text x="182.5" y="32.4" transform="rotate(-90 182.5 32.4)">IN</text>
<text x="185.1" y="34.4" transform="rotate(-90 185.1 34.4)">GND</text>
<text x="187.6" y="34.3" transform="rotate(-90 187.6 34.3)">OUT</text>
<text x="182.5" y="38.7" transform="rotate(-90 182.5 38.7)">Audio</text>
<text x="182.5" y="45.8" transform="rotate(-90 182.5 45.8)">IN</text>
<text x="185.1" y="45.8" transform="rotate(-90 185.1 45.8)">GND Audio</text>
<text x="174.9" y="52.1" transform="rotate(-90 174.9 52.1)">Vcc</text>
<text x="177.5" y="52.1" transform="rotate(-90 177.5 52.1)">GND</text>
<text x="180" y="52.1" transform="rotate(-90 180 52.1)">Vee</text>
<text x="182.5" y="52.1" transform="rotate(-90 182.5 52.1)">Audio</text>
<text x="185.1" y="52.1" transform="rotate(-90 185.1 52.1)">Audio</text>
<text x="187.6" y="52.1" transform="rotate(-90 187.6 52.1)">OUT</text>
<text x="182.5" y="83.2" transform="rotate(-90 182.5 83.2)">IN</text>
<text x="174.9" y="84.7" transform="rotate(-90 174.9 84.7)">Vcc</text>
<text x="177.5" y="85.4" transform="rotate(-90 177.5 85.4)">GND</text>
<text x="180" y="84.7" transform="rotate(-90 180 84.7)">Vee</text>
<text x="182.5" y="89.5" transform="rotate(-90 182.5 89.5)">Audio</text>
<text x="185.1" y="85.2" transform="rotate(-90 185.1 85.2)">GND</text>
<text x="187.6" y="85.1" transform="rotate(-90 187.6 85.1)">OUT</text>
<text x="182.5" y="96.6" transform="rotate(-90 182.5 96.6)">IN</text>
<text x="185.1" y="96.6" transform="rotate(-90 185.1 96.6)">GND Audio</text>
<text x="174.9" y="102.9" transform="rotate(-90 174.9 102.9)">Vcc</text>
<text x="177.5" y="102.9" transform="rotate(-90 177.5 102.9)">GND</text>
<text x="180" y="102.9" transform="rotate(-90 180 102.9)">Vee</text>
<text x="182.5" y="102.9" transform="rotate(-90 182.5 102.9)">Audio</text>
<text x="185.1" y="102.9" transform="rotate(-90 185.1 102.9)">Audio</text>
<text x="187.6" y="102.9" transform="rotate(-90 187.6 102.9)">OUT</text>
<text x="111.8" y="139.4">5</text>
<text x="111.8" y="147">7</text>
<text x="130.7" y="144.4">4</text>
<text x="130.7" y="149.5">3</text>
<text x="111.8" y="152.1">6</text>
<text x="130.7" y="154.6">2</text>
<text x="111.8" y="159.7">8</text>
<text x="111.8" y="168.6">5</text>
<text x="130.7" y="173.6">4</text>
<text x="111.8" y="176.2">7</text>
<text x="130.7" y="178.7">3</text>
<text x="111.8" y="181.3">6</text>
<text x="130.7" y="183.8">2</text>
<text x="111.8" y="188.9">8</text>
</g>
<g font-size="1.8" fill="#0000c2">
<text x="215.1" y="100">Damping</text>
<text x="224.5" y="100">factor</text>
<text x="231.3" y="100">reduction</text>
<text x="215.1" y="102.1">output</text>
<text x="215.1" y="106.2">Each</text>
<text x="220.8" y="106.2">side</text>
<text x="222.4" y="102.1">ballast</text>
<text x="225.9" y="106.2">of</text>
<text x="228.9" y="106.2">the</text>
<text x="230.1" y="102.1">resistors.</text>
<text x="233.1" y="106.2">bridge-mode</text>
<text x="100.8" y="108.7">DC power</text>
<text x="100.8" y="112.8">Cut-off</text>
<text x="109.3" y="112.8">frequency</text>
<text x="111.2" y="108.7">source</text>
<text x="118.7" y="108.7">RC filter.</text>
<text x="119.7" y="112.8">is</text>
<text x="215.1" y="108.2">amp</text>
<text x="215.1" y="110.3">So</text>
<text x="215.1" y="112.3">The</text>
<text x="218.7" y="110.3">for</text>
<text x="219.5" y="112.3">ballast</text>
<text x="226.3" y="110.3">load</text>
<text x="227.2" y="112.3">DF resistor</text>
<text x="227.6" y="108.2">half</text>
<text x="231.6" y="110.3">it</text>
<text x="232.5" y="108.2">of</text>
<text x="235.5" y="108.2">the</text>
<text x="239.7" y="108.2">load.</text>
<text x="100.8" y="116.8">Provides</text>
<text x="100.8" y="118.9">Also</text>
<text x="105.9" y="118.9">the</text>
<text x="110.1" y="116.8">you</text>
<text x="110.1" y="118.9">resistors</text>
<text x="114.5" y="116.8">with</text>
<text x="119.5" y="116.8">clean</text>
<text x="119.5" y="118.9">can</text>
<text x="124" y="118.9">provide</text>
<text x="125.8" y="116.8">power.</text>
<text x="215.1" y="114.3">is</text>
<text x="215.1" y="116.4">The</text>
<text x="215.1" y="118.4">load</text>
<text x="219.5" y="116.4">damping</text>
<text x="220.4" y="118.4">divided</text>
<text x="221.8" y="114.3">for</text>
<text x="225.6" y="114.3">each</text>
<text x="228.3" y="118.4">by</text>
<text x="228.7" y="116.4">factor</text>
<text x="231.3" y="114.3">side.</text>
<text x="231.6" y="118.4">output</text>
<text x="235.5" y="116.4">formula</text>
<text x="238.8" y="118.4">impedance</text>
<text x="244" y="116.4">is</text>
<text x="100.8" y="120.9">a</text>
<text x="103.2" y="120.9">touch</text>
<text x="109.6" y="120.9">of</text>
<text x="112.6" y="120.9">sag</text>
<text x="117.1" y="120.9">at</text>
<text x="120.2" y="120.9">fast</text>
<text x="125" y="120.9">transients.</text>
<text x="215.1" y="120.5">of</text>
<text x="215.1" y="122.5">resistors</text>
<text x="218.2" y="120.5">the</text>
<text x="219" y="124.6">load</text>
<text x="222.3" y="120.5">the</text>
<text x="224.3" y="124.6">/</text>
<text x="224.5" y="122.5">dominate</text>
<text x="226.5" y="120.5">amplifier</text>
<text x="230.6" y="124.6">ballast</text>
<text x="234.4" y="122.5">here).</text>
<text x="236.1" y="120.5">(ballast</text>
<text x="238.3" y="124.6">þÿ&quot;H</text>
<text x="241" y="124.6">0.66</text>
<text x="246.4" y="124.6">DF</text>
<text x="215.1" y="126.6">1</text>
<text x="215.1" y="128.7">tube</text>
<text x="217.5" y="126.6">DF or</text>
<text x="220.4" y="128.7">guitar</text>
<text x="224.2" y="126.6">less</text>
<text x="227.2" y="128.7">power</text>
<text x="229.1" y="126.6">is</text>
<text x="231.9" y="126.6">similar</text>
<text x="233.8" y="128.7">amplifier.</text>
<text x="239.6" y="126.6">to</text>
<text x="42.4" y="134.3">Input</text>
<text x="48.4" y="134.3">ports</text>
<text x="54.4" y="134.3">aluminium</text>
<text x="65.4" y="134.3">back</text>
<text x="71" y="134.3">panel.</text>
<text x="215.1" y="132.7">Resistors</text>
<text x="215.1" y="134.8">on</text>
<text x="215.1" y="136.8">4x</text>
<text x="218.5" y="136.8">of</text>
<text x="218.6" y="134.8">a</text>
<text x="220.9" y="134.8">heatsink.</text>
<text x="221.6" y="136.8">100W</text>
<text x="225" y="132.7">are</text>
<text x="229.2" y="132.7">installed</text>
<text x="231.7" y="136.8">on</text>
<text x="232.4" y="134.8">install</text>
<text x="235.1" y="136.8">a</text>
<text x="237.5" y="136.8">single</text>
<text x="42.4" y="138.4">Output</text>
<text x="42.4" y="140.5">the</text>
<text x="46.6" y="140.5">same</text>
<text x="49.8" y="138.4">ports</text>
<text x="52.7" y="140.5">panel.</text>
<text x="55.8" y="138.4">are</text>
<text x="60" y="138.4">also</text>
<text x="65.2" y="138.4">placed</text>
<text x="72.6" y="138.4">on</text>
<text x="215.1" y="138.9">heatsink.</text>
<text x="215.1" y="140.9">for</text>
<text x="219" y="140.9">both</text>
<text x="224.3" y="140.9">2</text>
<text x="224.8" y="138.9">So</text>
<text x="226.7" y="140.9">channels.</text>
<text x="228.4" y="138.9">one</text>
<text x="232.9" y="138.9">heatsink</text>
<text x="42.4" y="144.5">The</text>
<text x="42.4" y="148.6">1.</text>
<text x="45.4" y="148.6">Balance</text>
<text x="46.8" y="144.5">transformers</text>
<text x="54.1" y="148.6">the</text>
<text x="58.3" y="148.6">input</text>
<text x="60.1" y="144.5">play</text>
<text x="64.2" y="148.6">signal</text>
<text x="65.2" y="144.5">2</text>
<text x="67.5" y="144.5">roles:</text>
<text x="71.1" y="148.6">in</text>
<text x="74.1" y="148.6">case</text>
<text x="215.1" y="145">It</text>
<text x="215.1" y="147.1">volumes</text>
<text x="215.1" y="149.1">No</text>
<text x="217.6" y="145">gets</text>
<text x="218.8" y="149.1">need</text>
<text x="222.8" y="145">warm</text>
<text x="224" y="147.1">but</text>
<text x="224.4" y="149.1">for</text>
<text x="228.2" y="147.1">never</text>
<text x="228.3" y="149.1">active</text>
<text x="228.9" y="145">at</text>
<text x="232" y="145">proper</text>
<text x="234.5" y="147.1">too</text>
<text x="235.1" y="149.1">cooling,</text>
<text x="238.7" y="147.1">hot.</text>
<text x="45.9" y="150.7">it</text>
<text x="45.9" y="152.7">balanced</text>
<text x="48.4" y="150.7">is</text>
<text x="51.2" y="150.7">unbalanced</text>
<text x="55.7" y="152.7">input</text>
<text x="61.6" y="152.7">signals</text>
<text x="63.3" y="150.7">while</text>
<text x="69.3" y="150.7">supporting</text>
<text x="69.6" y="152.7">too</text>
<text x="215.1" y="151.1">passive</text>
<text x="215.1" y="153.2">than</text>
<text x="220.5" y="153.2">enough.</text>
<text x="223.3" y="151.1">cooling</text>
<text x="231.4" y="151.1">is</text>
<text x="234.3" y="151.1">more</text>
<text x="42.4" y="156.8">2.</text>
<text x="45.4" y="156.8">Amplify-ish</text>
<text x="45.9" y="158.9">to</text>
<text x="45.9" y="160.9">reduction</text>
<text x="49" y="158.9">compensate</text>
<text x="56" y="160.9">resistors.</text>
<text x="57.8" y="156.8">the</text>
<text x="61.5" y="158.9">gain</text>
<text x="62" y="156.8">signal</text>
<text x="66.7" y="158.9">loss</text>
<text x="68.9" y="156.8">(2x</text>
<text x="71.7" y="158.9">on</text>
<text x="73.1" y="156.8">times,</text>
<text x="75.2" y="158.9">the</text>
<text x="79.3" y="158.9">DF</text>
<text x="80" y="156.8">1:2)</text>
</g>
</svg>
